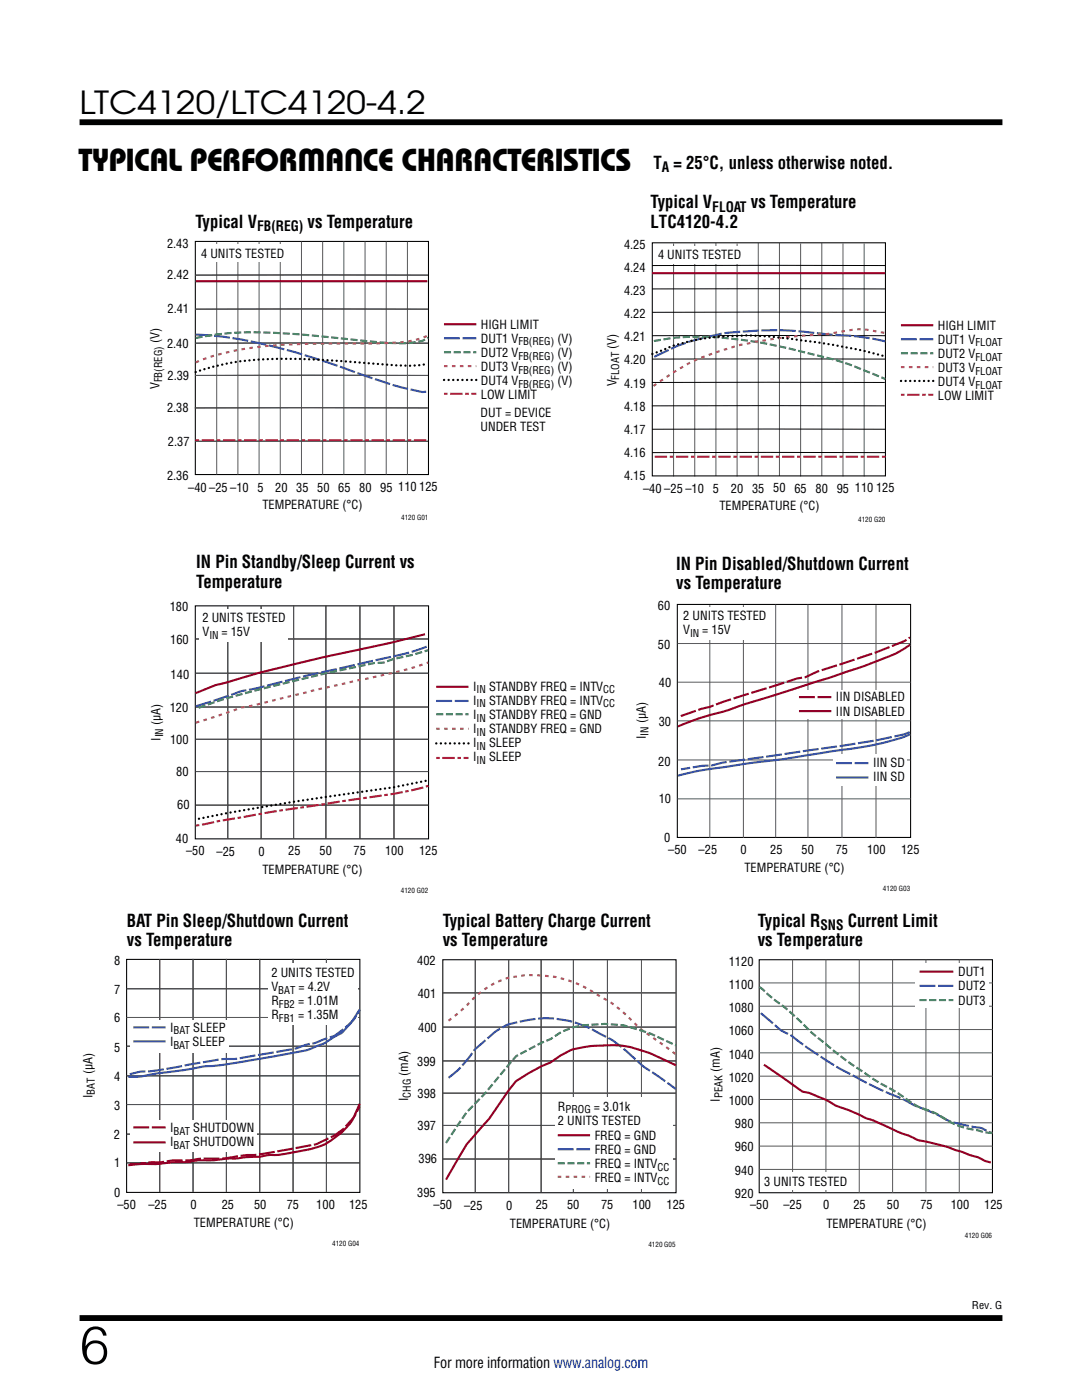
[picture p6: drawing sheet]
<svg xmlns="http://www.w3.org/2000/svg" width="216mm" height="279mm" viewBox="0 0 216 279" stroke-linecap="round" stroke-linejoin="round" font-family="sans-serif">
<path d="M15.9 24.4h184.1M15.9 263h184.1" fill="none" stroke="#000" stroke-width="1.2" stroke-linecap="butt"/>
<path d="M39 48.2h46.5v46.5h-46.5z" fill="none" stroke="#000" stroke-width=".21"/>
<g fill="none" stroke="#58595b" stroke-width=".2">
<path d="M38.9 54.9h46.5M43.2 48.2v46.5M47.5 48.2v46.5M51.7 48.2v46.5M55.9 48.2v46.5M60.2 48.2v46.5M64.4 48.2v46.5M68.6 48.2v46.5M72.8 48.2v46.5M77.1 48.2v46.5M81.3 48.2v46.5M38.9 74.9h46.5"/>
<path d="M38.9 68.5h46.5M38.9 61.7h46.5M38.9 81.4h46.5M38.9 88.1h46.5"/>
</g>
<path d="M38.9 54.9h46.5M38.9 74.9h46.5M38.9 68.5h46.5M38.9 61.7h46.5M38.9 81.4h46.5M38.9 88.1h46.5" fill="none" stroke="#000" stroke-width=".2"/>
<path d="M39 56.1h46.3" fill="none" stroke="#910028" stroke-width=".42"/>
<path d="M39 66.8a91.2 91.2 0 0 1 23.4 4.6l11.2 3.9a52.7 52.7 0 0 0 11.1 2.9l.7-.1" fill="none" stroke="#3a53a4" stroke-width=".42" stroke-dasharray="3.2 .5" stroke-linecap="butt"/>
<path d="M39 67.5a67.2 67.2 0 0 1 20.3-.8l10.4 1a63.1 63.1 0 0 0 12.5 .7l.4-.1a5.5 5.5 0 0 0 2.8-.9" fill="none" stroke="#37864b" stroke-width=".42" stroke-dasharray="1.4 .5" stroke-linecap="butt"/>
<path d="M39 72.3a54.2 54.2 0 0 1 19.8-3.6l4.1-.1a168.5 168.5 0 0 0 18.6-.5l2.2-.5 1.8-.7" fill="none" stroke="#b67334" stroke-width=".42" stroke-dasharray=".7 .9" stroke-linecap="butt"/>
<path d="M39 74.3a49.5 49.5 0 0 1 18.4-2.7 411.2 411.2 0 0 1 22.3 1.3 17.7 17.7 0 0 0 5.7-.3" fill="none" stroke="#000" stroke-width=".46" stroke-dasharray="0 .9"/>
<path d="M39 87.9h46.3" fill="none" stroke="#da2032" stroke-width=".42" stroke-dasharray=".7 .5 2.5 .5" stroke-linecap="butt"/>
<path d="M39.7 48.7h17.5v3.6h-17.5z" fill="#fff"/>
<path d="M88.6 70.3h6.4" fill="none" stroke="#37864b" stroke-width=".42" stroke-dasharray="1.4 .5" stroke-linecap="butt"/>
<path d="M88.6 73.1h6.4" fill="none" stroke="#b67334" stroke-width=".42" stroke-dasharray=".7 .9" stroke-linecap="butt"/>
<path d="M88.6 75.8h6.4" fill="none" stroke="#000" stroke-width=".46" stroke-dasharray="0 .9"/>
<path d="M88.6 78.6h6.4" fill="none" stroke="#da2032" stroke-width=".42" stroke-dasharray=".7 .5 2.5 .5" stroke-linecap="butt"/>
<path d="M88.6 67.5h6.4" fill="none" stroke="#3a53a4" stroke-width=".42" stroke-dasharray="3.2 .5" stroke-linecap="butt"/>
<path d="M88.6 64.7h6.4" fill="none" stroke="#910028" stroke-width=".42"/>
<path d="M134.4 48.6v46.5M138.6 48.6v46.5M142.9 48.5v46.5M147.1 48.6v46.5M151.3 48.5v46.5M155.5 48.5v46.5M159.8 48.6v46.5M164 48.5v46.5M168.2 48.6v46.5M172.4 48.6v46.5" fill="none" stroke="#58595b" stroke-width=".2"/>
<path d="M130.2 48.5h46.5v46.5h-46.5z" fill="none" stroke="#000" stroke-width=".21"/>
<path d="M130.1 57.7h46.5M130.1 53h46.5M130.1 76.3h46.4M130.1 71.7h46.5M130.1 67h46.5M130.1 62.3h46.5M130.1 81h46.4M130.1 85.7h46.5M130.1 90.3h46.5" fill="none" stroke="#000" stroke-width=".2"/>
<path d="M130.8 49h17.6v3.6h-17.6z" fill="#fff"/>
<path d="M130.2 54.5h46.5M179.8 64.9h6.4" fill="none" stroke="#910028" stroke-width=".42"/>
<path d="M130.6 71.2a47.1 47.1 0 0 1 22.1-5.3 90.7 90.7 0 0 1 13.9 .9 49.3 49.3 0 0 1 10.1 1.3M179.8 67.7h6.4" fill="none" stroke="#3a53a4" stroke-width=".42" stroke-dasharray="3.2 .5" stroke-linecap="butt"/>
<path d="M130.5 68.1a52.7 52.7 0 0 1 19.5 0l3.5 .6 5.8 1.3a69.4 69.4 0 0 1 14.1 4.3l3.3 1.3M179.8 70.5h6.4" fill="none" stroke="#37864b" stroke-width=".42" stroke-dasharray="1.4 .5" stroke-linecap="butt"/>
<path d="M130.4 77a40 40 0 0 1 13.5-7 76.2 76.2 0 0 1 18.1-3.1 69.2 69.2 0 0 0 9.1-1.2l1.9 .1 3.7 .7M179.8 73.3h6.4" fill="none" stroke="#b67334" stroke-width=".42" stroke-dasharray=".7 .9" stroke-linecap="butt"/>
<path d="M179.8 78.8h6.4M176.7 91.1h-46.5" fill="none" stroke="#da2032" stroke-width=".42" stroke-dasharray=".7 .5 2.5 .5" stroke-linecap="butt"/>
<path d="M130.2 70.6a42.5 42.5 0 0 1 18.3-3.6l5.6 .2 11.7 1.5a98 98 0 0 1 10.9 2.4M179.8 76h6.4" fill="none" stroke="#000" stroke-width=".46" stroke-dasharray="0 .9"/>
<path d="M86.5 134.9h36.7v18.2h-36.7z" fill="#fff"/>
<path d="M39 120.9h46.5v46.5h-46.5z" fill="none" stroke="#000" stroke-width=".21"/>
<path d="M39 127.5h46.4M39 134.4h46.5M45.4 121v46.4M52.1 121v46.4M58.6 120.9v46.5M65 120.9v46.5M71.8 121v46.4M78.6 121v46.4M39 141.1h46.5M39 147.5h46.5M39 154h46.5M39 160.7h46.5" fill="none" stroke="#000" stroke-width=".2"/>
<path d="M39 127.5h46.4M39 134.4h46.5M45.4 121v46.4M52.1 121v46.4M58.6 120.9v46.5M65 120.9v46.5M71.8 121v46.4M78.6 121v46.4M39 141.1h46.5M39 147.5h46.5M39 154h46.5M39 160.7h46.5" fill="none" stroke="#58595b" stroke-width=".2"/>
<path d="M39.8 121.7h17.6v6.4h-17.6z" fill="#fff"/>
<path d="M39.6 141.3l3.9-1.4a421.3 421.3 0 0 1 31.2-7.6l1.8-.1 1.9-.7 4-.8 3.1-.9M87 142.5h6.5" fill="none" stroke="#37864b" stroke-width=".42" stroke-dasharray="1.4 .5" stroke-linecap="butt"/>
<path d="M84.8 126.6l-6.8 1.7a443.9 443.9 0 0 0-28.3 6.6l-6.7 1.8-4 1.6M87 137.1h6.5" fill="none" stroke="#910028" stroke-width=".42"/>
<path d="M87 139.9h6.5M39.1 141l3.9-1.3a41.5 41.5 0 0 1 8.5-2.4l9.2-2.3 9.2-2.1a142.9 142.9 0 0 0 14.6-3.6l.9-.4" fill="none" stroke="#3a53a4" stroke-width=".42" stroke-dasharray="3.2 .5" stroke-linecap="butt"/>
<path d="M39.1 144.2l3.9-1.2a42.5 42.5 0 0 1 8.5-2.4l12.2-3.1 10.5-2.3a76 76 0 0 0 11.3-3M87 145.4h6.5" fill="none" stroke="#b67334" stroke-width=".42" stroke-dasharray=".7 .9" stroke-linecap="butt"/>
<path d="M87 148.4h6.5M39.7 163.4a587.5 587.5 0 0 1 38.9-6.3l6.9-1.4" fill="none" stroke="#000" stroke-width=".46" stroke-dasharray="0 .9"/>
<path d="M87 151.3h6.5M39.1 164.8l15.1-2.8 17-2.5a84.7 84.7 0 0 0 14.3-2.7" fill="none" stroke="#da2032" stroke-width=".42" stroke-dasharray=".7 .5 2.5 .5" stroke-linecap="butt"/>
<path d="M135.2 120.6h46.5v46.5h-46.5z" fill="none" stroke="#000" stroke-width=".21"/>
<path d="M135.2 128.4h46.5M135.3 136.1h46.4M141.6 120.8v46.4M148.3 120.8v46.4M154.8 120.7v46.4M161.2 120.7v46.4M168 120.8v46.4M174.8 120.8v46.4M135.2 143.9h46.5M135.2 159.4h46.5M135.2 151.7h46.5" fill="none" stroke="#58595b" stroke-width=".2"/>
<path d="M166.3 150.5h14.7v6.2h-14.7z" fill="#fff"/>
<path d="M166.8 152.3h6.5" fill="none" stroke="#3a53a4" stroke-width=".42" stroke-dasharray="3.2 .5" stroke-linecap="butt"/>
<path d="M166.8 155.2h6.5" fill="none" stroke="#3a53a4" stroke-width=".42"/>
<path d="M158.8 137.6h22.3v5.8h-22.3z" fill="#fff"/>
<path d="M181.6 128.6l-.7 .6a46.2 46.2 0 0 1-10.4 4.4l-20.5 6.5a91.4 91.4 0 0 1-10.3 3.2l-4.4 1.7M159.4 141.9h6.5" fill="none" stroke="#910028" stroke-width=".42"/>
<path d="M159.4 139.1h6.5M135.8 142.9l4.2-1.5 1.6-.3 2.6-1 14.8-4.7 1.7-.3 2.4-1.1 11.8-3.8 5.7-2.3 1-.7" fill="none" stroke="#910028" stroke-width=".42" stroke-dasharray="3.2 .5" stroke-linecap="butt"/>
<path d="M181.6 146.5a55.2 55.2 0 0 1-15.3 3.4l-10.2 1.6-9.5 1.3a83 83 0 0 0-11.3 2" fill="none" stroke="#3a53a4" stroke-width=".42"/>
<path d="M181.5 146.1l-1.1 .5-5.6 1.2-30.5 4.4-2.3 .6h-1.9l-4.2 .7" fill="none" stroke="#3a53a4" stroke-width=".42" stroke-dasharray="3.2 .5" stroke-linecap="butt"/>
<path d="M135.8 121.2h17.6v6.4h-17.6z" fill="#fff"/>
<path d="M25.3 191.5h46.5v46.5h-46.5z" fill="none" stroke="#000" stroke-width=".21"/>
<g fill="none" stroke="#000" stroke-width=".2">
<path d="M25.2 197.3h46.6M31.9 191.4v46.5M38.5 191.4v46.5M45.2 191.4v46.5M51.8 191.4v46.5M58.5 191.4v46.5M65.1 191.4v46.5M25.2 214.7h46.6M25.2 203.1h46.6M25.2 208.8h46.6M25.2 226.3h46.6M25.2 220.4h46.6"/>
<path d="M25.2 232.1h46.6"/>
</g>
<g fill="none" stroke="#58595b" stroke-width=".2">
<path d="M25.2 197.3h46.6M31.9 191.4v46.5M38.5 191.4v46.5M45.2 191.4v46.5M51.8 191.4v46.5M58.5 191.4v46.5M65.1 191.4v46.5M25.2 214.7h46.6M25.2 203.1h46.6M25.2 208.8h46.6M25.2 226.3h46.6M25.2 220.4h46.6"/>
<path d="M25.2 232.1h46.6"/>
</g>
<path d="M25.9 232.3l5.5-.3a31.8 31.8 0 0 1 6.7-.5l2.1-.3h4.3l3.5-.5a107.5 107.5 0 0 0 13.8-2.1 17.5 17.5 0 0 0 5.1-2.1 14.7 14.7 0 0 0 4.9-5.7" fill="none" stroke="#910028" stroke-width=".42" stroke-dasharray="3.2 .5" stroke-linecap="butt"/>
<path d="M71.8 220.3l-1.4 3a14.6 14.6 0 0 1-8.1 5.9 49.2 49.2 0 0 1-9.5 1.4l-.8 .2-2.6 .1-2.2 .3h-1.6l-3.8 .4a14.9 14.9 0 0 0-4.6 .3l-2.6 .1-3.3 .3h-3l-2.7 .3" fill="none" stroke="#910028" stroke-width=".42"/>
<path d="M26 203.6h19.6v6.4h-19.6z" fill="#fff"/>
<path d="M26.6 207.8h6.4" fill="none" stroke="#3a53a4" stroke-width=".42"/>
<path d="M26.6 205h6.4" fill="none" stroke="#3a53a4" stroke-width=".42" stroke-dasharray="3.2 .5" stroke-linecap="butt"/>
<path d="M26 223.6h25.4v6.2h-25.4z" fill="#fff"/>
<path d="M26.6 225h6.4" fill="none" stroke="#910028" stroke-width=".42" stroke-dasharray="3.2 .5" stroke-linecap="butt"/>
<path d="M26.6 228h6.4" fill="none" stroke="#910028" stroke-width=".42"/>
<path d="M53.5 192.2h17.9v12.3h-17.9z" fill="#fff"/>
<path d="M25.9 214.4l1.8-.5a94.4 94.4 0 0 0 12.5-1.9l4.1-.6 2.8-.1 9.6-1.6a15 15 0 0 0 4.6-1.3 13.6 13.6 0 0 0 4.2-1.3 9.3 9.3 0 0 0 3.9-2.4 9.8 9.8 0 0 0 2.4-3.1" fill="none" stroke="#3a53a4" stroke-width=".42" stroke-dasharray="3.2 .5" stroke-linecap="butt"/>
<path d="M71.8 201.5l-1.6 2.4-.8 .9a7.1 7.1 0 0 1-3.1 2.4 18.3 18.3 0 0 1-6 2.6l-7.3 1.3a105.8 105.8 0 0 1-13 1.8l-11.9 1.9-2.5 .1" fill="none" stroke="#3a53a4" stroke-width=".42"/>
<path d="M88.4 191.5h46.5v46.5h-46.5z" fill="none" stroke="#000" stroke-width=".21"/>
<path d="M88.4 198.1h46.4M94.8 191.6v46.5M101.5 191.6v46.5M108 191.5v46.5M114.4 191.5v46.5M121.2 191.6v46.5M128 191.6v46.5M88.4 205h46.5M88.4 211.7h46.5M88.4 218.2h46.5M88.4 224.6h46.5M88.4 231.3h46.5" fill="none" stroke="#000" stroke-width=".2"/>
<path d="M88.4 198.1h46.4M94.8 191.6v46.5M101.5 191.6v46.5M108 191.5v46.5M114.4 191.5v46.5M121.2 191.6v46.5M128 191.6v46.5M88.4 205h46.5M88.4 211.7h46.5M88.4 218.2h46.5M88.4 224.6h46.5M88.4 231.3h46.5" fill="none" stroke="#58595b" stroke-width=".2"/>
<path d="M110.7 219h23.5v18.3h-23.5z" fill="#fff"/>
<path d="M89 228.1l4.1-6.1 3.7-3.8 6.2-7.4 5-2.6 1.9-.8 2.2-1.5a21.4 21.4 0 0 1 15.3-.4l2.3 .7 5.2 2.4M111.3 232.2h6.4" fill="none" stroke="#37864b" stroke-width=".42" stroke-dasharray="1.4 .5" stroke-linecap="butt"/>
<path d="M89.5 215.1a24.3 24.3 0 0 0 5.4-5.8l.3-.2a29 29 0 0 1 5.8-4.5l.4-.1a23.5 23.5 0 0 1 12.3-.7l3.8 1.3 4.3 2.3 3.2 2.3a46.3 46.3 0 0 0 8.1 6.3l1.8 1.4M111.3 229.4h6.4" fill="none" stroke="#3a53a4" stroke-width=".42" stroke-dasharray="3.2 .5" stroke-linecap="butt"/>
<path d="M134.9 212.6l-.3-.1a33.9 33.9 0 0 0-10.6-3.8l-2.8-.1a24.2 24.2 0 0 0-7.3 1l-2 1-2.1 1.4-1.8 .8-5.1 3-1.4 1.9-3.9 5.6-4.5 5.1-4.1 7M111.3 226.6h6.4" fill="none" stroke="#910028" stroke-width=".42"/>
<path d="M89.5 203.7l2.8-2.3a21.8 21.8 0 0 1 7.9-5.8 20.7 20.7 0 0 1 10.7-.6 25.1 25.1 0 0 1 9.4 4.2 29.2 29.2 0 0 1 7.2 5.9l7.4 5.3M111.3 234.9h6.4" fill="none" stroke="#b67334" stroke-width=".42" stroke-dasharray=".7 .9" stroke-linecap="butt"/>
<path d="M151.5 191.5h46.5v46.5h-46.5z" fill="none" stroke="#000" stroke-width=".21"/>
<g fill="none" stroke="#58595b" stroke-width=".2">
<path d="M151.5 196.2h46.6M158.1 191.5v46.6M164.8 191.5v46.6M171.5 191.5v46.6M178.1 191.5v46.6M184.8 191.5v46.6M191.4 191.5v46.6M151.5 205.5h46.6M151.5 210.1h46.6M151.5 219.4h46.6M151.5 200.8h46.6M151.5 214.8h46.6"/>
<path d="M151.5 224.1h46.6M151.5 228.7h46.6M151.5 233.4h46.6"/>
</g>
<path d="M182.6 192.2h14.7v9h-14.7z" fill="#fff"/>
<path d="M183.5 196.8h6.7M151.8 202.2l1.5 1.3a12.6 12.6 0 0 0 4.1 2.9 102.5 102.5 0 0 0 23.2 13.2l1.6 .8a47.5 47.5 0 0 1 7.3 3.4l4.1 1a7.3 7.3 0 0 1 3.6 1l.8 .3" fill="none" stroke="#3a53a4" stroke-width=".42" stroke-dasharray="3.2 .5" stroke-linecap="butt"/>
<path d="M151.5 197l.7 .5 1.4 1.2a72.1 72.1 0 0 1 9 8l.4 .3a101.4 101.4 0 0 0 16.8 11.6 16.8 16.8 0 0 0 6.6 3.5l1.4 .7a15.4 15.4 0 0 0 7.4 2.8l1.4 .4 1.4 .1M183.5 199.6h6.7" fill="none" stroke="#37864b" stroke-width=".42" stroke-dasharray="1.4 .5" stroke-linecap="butt"/>
<path d="M183.5 193.9h6.7M152.4 212.5l6.1 4.2a5.8 5.8 0 0 0 3.4 1.6l3.1 1.3a13.2 13.2 0 0 0 4.5 2l1.2 .5a13.1 13.1 0 0 0 3.6 1.6l5.2 2.3 1.6 .6a9 9 0 0 0 3.7 1.2 76 76 0 0 1 9.4 2.9l3.5 1.3" fill="none" stroke="#910028" stroke-width=".42"/>
<path d="M152 233.9h17.5v3.6h-17.5z" fill="#fff"/>
<text font-size="10.6" x="15.9" y="272.2">6</text>
<g font-size="6.3">
<text x="15.9" y="22.8">LTC4120/LTC4120-4.2</text>
<text x="15.6" y="34.1">TYPICAL PERFORMANCE CHARACTERISTICS</text>
</g>
<g font-size="3.5">
<text x="130.4" y="33.7">T = 25°C, unless otherwise noted.</text>
<text x="129.8" y="41.6">Typical V</text>
<text x="149.8" y="41.6">vs Temperature</text>
<text x="39" y="45.4">Typical V</text>
<text x="61.4" y="45.4">vs Temperature</text>
<text x="129.8" y="45.4">LTC4120-4.2</text>
<text x="39.2" y="113.5">IN Pin Standby/Sleep Current vs</text>
<text x="134.9" y="113.7">IN Pin Disabled/Shutdown Current</text>
<text x="39.2" y="117.3">Temperature</text>
<text x="134.9" y="117.6">vs Temperature</text>
<text x="25.3" y="185">BAT Pin Sleep/Shutdown Current</text>
<text x="88.3" y="185">Typical Battery Charge Current</text>
<text x="151.2" y="185">Typical R</text>
<text x="169.2" y="185">Current Limit</text>
<text x="25.3" y="188.9">vs Temperature</text>
<text x="88.3" y="188.9">vs Temperature</text>
<text x="151.2" y="188.9">vs Temperature</text>
</g>
<text font-size="3" x="86.6" y="273.1">For more information www.analog.com</text>
<g font-size="2.8">
<text x="132.1" y="34.4">A</text>
<text x="51.3" y="46.1">FB(REG)</text>
<text x="142.1" y="42.3">FLOAT</text>
<text x="163.7" y="185.7">SNS</text>
</g>
<g font-size="2.5">
<text x="33.3" y="49.6">2.43</text>
<text x="40.1" y="51.4">4 UNITS TESTED</text>
<text x="124.5" y="49.6">4.25</text>
<text x="131.3" y="51.7">4 UNITS TESTED</text>
<text x="33.4" y="55.7">2.42</text>
<text x="124.5" y="54.3">4.24</text>
<text x="124.5" y="58.9">4.23</text>
<text x="33.4" y="62.4">2.41</text>
<text x="96" y="65.6">HIGH LIMIT</text>
<text x="124.5" y="63.5">4.22</text>
<text x="187.1" y="65.8">HIGH LIMIT</text>
<text x="31.8" y="68.5" transform="rotate(-90 31.8 68.5)">(V)</text>
<text x="33.3" y="69.4">2.40</text>
<text x="96" y="71.2">DUT2 V</text>
<text x="96" y="68.4">DUT1 V</text>
<text x="111.2" y="68.4">(V)</text>
<text x="111.2" y="71.2">(V)</text>
<text x="123" y="69.6" transform="rotate(-90 123 69.6)">(V)</text>
<text x="124.5" y="68.1">4.21</text>
<text x="187.1" y="68.6">DUT1 V</text>
<text x="187.1" y="71.4">DUT2 V</text>
<text x="31.8" y="77.7" transform="rotate(-90 31.8 77.7)">V</text>
<text x="33.4" y="75.8">2.39</text>
<text x="96" y="74.1">DUT3 V</text>
<text x="96" y="76.9">DUT4 V</text>
<text x="111.2" y="74.1">(V)</text>
<text x="111.2" y="76.9">(V)</text>
<text x="123" y="77.1" transform="rotate(-90 123 77.1)">V</text>
<text x="124.5" y="77.3">4.19</text>
<text x="124.5" y="72.7">4.20</text>
<text x="187.1" y="74.3">DUT3 V</text>
<text x="187.1" y="77.1">DUT4 V</text>
<text x="33.3" y="82.2">2.38</text>
<text x="95.9" y="83.1">DUT = DEVICE</text>
<text x="96" y="79.7">LOW LIMIT</text>
<text x="124.5" y="82">4.18</text>
<text x="187.1" y="79.9">LOW LIMIT</text>
<text x="33.5" y="88.9">2.37</text>
<text x="95.9" y="86">UNDER TEST</text>
<text x="124.5" y="86.6">4.17</text>
<text x="33.3" y="95.7">2.36</text>
<text x="124.5" y="95.8">4.15</text>
<text x="124.5" y="91.2">4.16</text>
<text x="37.6" y="98.1">–40 –25 –10</text>
<text x="51.4" y="98.1">5</text>
<text x="52.4" y="101.6">TEMPERATURE (°C)</text>
<text x="54.9" y="98.2">20</text>
<text x="59.1" y="98.2">35</text>
<text x="63.3" y="98.2">50</text>
<text x="67.5" y="98.1">65</text>
<text x="71.7" y="98.2">80</text>
<text x="75.9" y="98.2">95</text>
<text x="79.5" y="98.1">110</text>
<text x="83.6" y="98.1">125</text>
<text x="128.3" y="98.3">–40 –25 –10</text>
<text x="142.2" y="98.3">5</text>
<text x="143.5" y="101.9">TEMPERATURE (°C)</text>
<text x="145.8" y="98.3">20</text>
<text x="150.1" y="98.3">35</text>
<text x="154.3" y="98.2">50</text>
<text x="158.5" y="98.3">65</text>
<text x="162.7" y="98.3">80</text>
<text x="167" y="98.3">95</text>
<text x="170.6" y="98.2">110 125</text>
<text x="33.9" y="121.9">180</text>
<text x="40.4" y="124.2">2 UNITS TESTED</text>
<text x="131.3" y="121.6">60</text>
<text x="136.3" y="123.7">2 UNITS TESTED</text>
<text x="34" y="128.5">160</text>
<text x="40.4" y="127">V</text>
<text x="44.2" y="127">= 15V</text>
<text x="131.3" y="129.5">50</text>
<text x="136.3" y="126.5">V</text>
<text x="140.1" y="126.5">= 15V</text>
<text x="34" y="135.4">140</text>
<text x="94.4" y="137.8">I</text>
<text x="97.6" y="137.8">STANDBY FREQ = INTV</text>
<text x="131.5" y="137.1">40</text>
<text x="33.9" y="142">120</text>
<text x="94.4" y="140.6">I</text>
<text x="94.4" y="143.5">I</text>
<text x="97.6" y="140.6">STANDBY FREQ = INTV</text>
<text x="97.6" y="143.5">STANDBY FREQ = GND</text>
<text x="166.8" y="140">IIN DISABLED</text>
<text x="166.8" y="142.8">IIN DISABLED</text>
<text x="32" y="147.9" transform="rotate(-90 32 147.9)">I</text>
<text x="32" y="144.7" transform="rotate(-90 32 144.7)">(µA)</text>
<text x="33.9" y="148.5">100</text>
<text x="94.4" y="146.3">I</text>
<text x="94.4" y="149.1">I</text>
<text x="97.6" y="146.3">STANDBY FREQ = GND</text>
<text x="97.6" y="149.1">SLEEP</text>
<text x="128.8" y="147.5" transform="rotate(-90 128.8 147.5)">I</text>
<text x="128.8" y="144.3" transform="rotate(-90 128.8 144.3)">(µA)</text>
<text x="131.4" y="144.9">30</text>
<text x="35.2" y="154.9">80</text>
<text x="94.4" y="151.9">I</text>
<text x="97.6" y="151.9">SLEEP</text>
<text x="131.3" y="152.8">20</text>
<text x="174.2" y="153.1">IIN SD</text>
<text x="174.2" y="156">IIN SD</text>
<text x="35.4" y="161.4">60</text>
<text x="131.4" y="160.2">10</text>
<text x="35.1" y="168.3">40</text>
<text x="37.1" y="170.7">–50</text>
<text x="43.2" y="170.8">–25</text>
<text x="51.6" y="170.8">0</text>
<text x="57.5" y="170.7">25</text>
<text x="63.8" y="170.7">50</text>
<text x="70.6" y="170.7">75</text>
<text x="76.8" y="170.7">100</text>
<text x="83.6" y="170.7">125</text>
<text x="132.5" y="168">0</text>
<text x="133.3" y="170.4">–50</text>
<text x="139.4" y="170.5">–25</text>
<text x="147.8" y="170.5">0</text>
<text x="153.7" y="170.4">25</text>
<text x="160" y="170.4">50</text>
<text x="166.7" y="170.4">75</text>
<text x="173" y="170.4">100</text>
<text x="179.8" y="170.4">125</text>
<text x="52.4" y="174.4">TEMPERATURE (°C)</text>
<text x="148.6" y="174.1">TEMPERATURE (°C)</text>
<text x="22.8" y="192.5">8</text>
<text x="54.2" y="194.9">2 UNITS TESTED</text>
<text x="54.2" y="197.8">V</text>
<text x="59.6" y="197.8">= 4.2V</text>
<text x="83.3" y="192.6">402</text>
<text x="145.4" y="197.4">1100</text>
<text x="145.4" y="192.7">1120</text>
<text x="191.2" y="194.8">DUT1</text>
<text x="191.2" y="197.7">DUT2</text>
<text x="22.8" y="198.4">7</text>
<text x="22.8" y="203.9">6</text>
<text x="54.2" y="203.4">R</text>
<text x="54.2" y="200.6">R</text>
<text x="59.5" y="200.6">= 1.01M</text>
<text x="59.5" y="203.4">= 1.35M</text>
<text x="83.3" y="199.2">401</text>
<text x="145.4" y="202">1080</text>
<text x="191.2" y="200.5">DUT3</text>
<text x="22.8" y="209.9">5</text>
<text x="34" y="208.7">I</text>
<text x="34" y="205.9">I</text>
<text x="38.4" y="208.7">SLEEP</text>
<text x="38.6" y="205.9">SLEEP</text>
<text x="83.4" y="206.1">400</text>
<text x="145.4" y="206.6">1060</text>
<text x="18.4" y="214.4" transform="rotate(-90 18.4 214.4)">(µA)</text>
<text x="22.8" y="215.7">4</text>
<text x="81.4" y="214.7" transform="rotate(-90 81.4 214.7)">(mA)</text>
<text x="83.3" y="212.7">399</text>
<text x="143.6" y="214" transform="rotate(-90 143.6 214)">(mA)</text>
<text x="145.4" y="211.3">1040</text>
<text x="145.4" y="215.9">1020</text>
<text x="18.4" y="219.1" transform="rotate(-90 18.4 219.1)">I</text>
<text x="22.8" y="221.5">3</text>
<text x="81.4" y="219.8" transform="rotate(-90 81.4 219.8)">I</text>
<text x="83.3" y="219.1">398</text>
<text x="111.3" y="221.7">R</text>
<text x="118.5" y="221.7">= 3.01k</text>
<text x="143.6" y="219.9" transform="rotate(-90 143.6 219.9)">I</text>
<text x="145.4" y="220.5">1000</text>
<text x="22.7" y="227.2">2</text>
<text x="34" y="225.9">I</text>
<text x="38.6" y="225.9">SHUTDOWN</text>
<text x="83.3" y="225.6">397</text>
<text x="111.3" y="224.5">2 UNITS TESTED</text>
<text x="118.7" y="227.4">FREQ = GND</text>
<text x="146.7" y="225.2">980</text>
<text x="22.8" y="232.8">1</text>
<text x="34" y="228.8">I</text>
<text x="38.6" y="228.8">SHUTDOWN</text>
<text x="83.5" y="232">396</text>
<text x="118.7" y="230.3">FREQ = GND</text>
<text x="118.7" y="233.1">FREQ = INTV</text>
<text x="146.7" y="229.8">960</text>
<text x="22.8" y="238.8">0</text>
<text x="83.2" y="238.9">395</text>
<text x="118.7" y="235.9">FREQ = INTV</text>
<text x="146.7" y="234.4">940</text>
<text x="146.7" y="239">920</text>
<text x="152.5" y="236.6">3 UNITS TESTED</text>
<text x="23.4" y="241.3">–50</text>
<text x="29.6" y="241.2">–25</text>
<text x="38" y="241.2">0</text>
<text x="38.7" y="245">TEMPERATURE (°C)</text>
<text x="44.2" y="241.3">25</text>
<text x="50.7" y="241.2">50</text>
<text x="57.2" y="241.2">75</text>
<text x="63.1" y="241.2">100</text>
<text x="69.6" y="241.2">125</text>
<text x="86.5" y="241.4">–50</text>
<text x="92.6" y="241.4">–25</text>
<text x="101" y="241.4">0</text>
<text x="101.8" y="245">TEMPERATURE (°C)</text>
<text x="106.9" y="241.4">25</text>
<text x="113.2" y="241.3">50</text>
<text x="120" y="241.4">75</text>
<text x="126.2" y="241.3">100</text>
<text x="133" y="241.3">125</text>
<text x="149.7" y="241.3">–50</text>
<text x="156.3" y="241.3">–25</text>
<text x="164.2" y="241.4">0</text>
<text x="164.9" y="245">TEMPERATURE (°C)</text>
<text x="170.3" y="241.4">25</text>
<text x="177" y="241.3">50</text>
<text x="183.6" y="241.3">75</text>
<text x="189.7" y="241.4">100</text>
<text x="196.4" y="241.3">125</text>
</g>
<g font-size="2.1">
<text x="103.4" y="68.9">FB(REG)</text>
<text x="103.4" y="71.8">FB(REG)</text>
<text x="194.6" y="69.1">FLOAT</text>
<text x="194.6" y="72">FLOAT</text>
<text x="32.4" y="76.3" transform="rotate(-90 32.4 76.3)">FB(REG)</text>
<text x="103.4" y="74.6">FB(REG)</text>
<text x="103.4" y="77.4">FB(REG)</text>
<text x="123.5" y="75.7" transform="rotate(-90 123.5 75.7)">FLOAT</text>
<text x="194.6" y="74.8">FLOAT</text>
<text x="194.6" y="77.6">FLOAT</text>
<text x="41.8" y="127.5">IN</text>
<text x="137.7" y="127.1">IN</text>
<text x="95.1" y="138.4">IN</text>
<text x="95.1" y="141.2">IN</text>
<text x="120.3" y="138.4">CC</text>
<text x="120.3" y="141.2">CC</text>
<text x="32.6" y="147.2" transform="rotate(-90 32.6 147.2)">IN</text>
<text x="95.1" y="144">IN</text>
<text x="95.1" y="146.8">IN</text>
<text x="95.1" y="149.6">IN</text>
<text x="129.4" y="146.8" transform="rotate(-90 129.4 146.8)">IN</text>
<text x="95.1" y="152.5">IN</text>
<text x="55.5" y="198.3">BAT</text>
<text x="55.7" y="201.1">FB2</text>
<text x="55.7" y="203.9">FB1</text>
<text x="34.6" y="206.4">BAT</text>
<text x="34.6" y="209.3">BAT</text>
<text x="19" y="218.4" transform="rotate(-90 19 218.4)">BAT</text>
<text x="82" y="219.1" transform="rotate(-90 82 219.1)">CHG</text>
<text x="144.2" y="219.2" transform="rotate(-90 144.2 219.2)">PEAK</text>
<text x="34.6" y="226.5">BAT</text>
<text x="112.8" y="222.2">PROG</text>
<text x="34.6" y="229.3">BAT</text>
<text x="131.2" y="233.6">CC</text>
<text x="131.2" y="236.4">CC</text>
<text x="193.9" y="261.2">Rev. G</text>
</g>
<g font-size="1.4">
<text x="80.1" y="103.8">4120 G01</text>
<text x="171.2" y="104.1">4120 G20</text>
<text x="80" y="178.2">4120 G02</text>
<text x="176.2" y="177.9">4120 G03</text>
<text x="66.3" y="248.7">4120 G04</text>
<text x="129.4" y="248.8">4120 G05</text>
<text x="192.5" y="247">4120 G06</text>
</g>
</svg>
